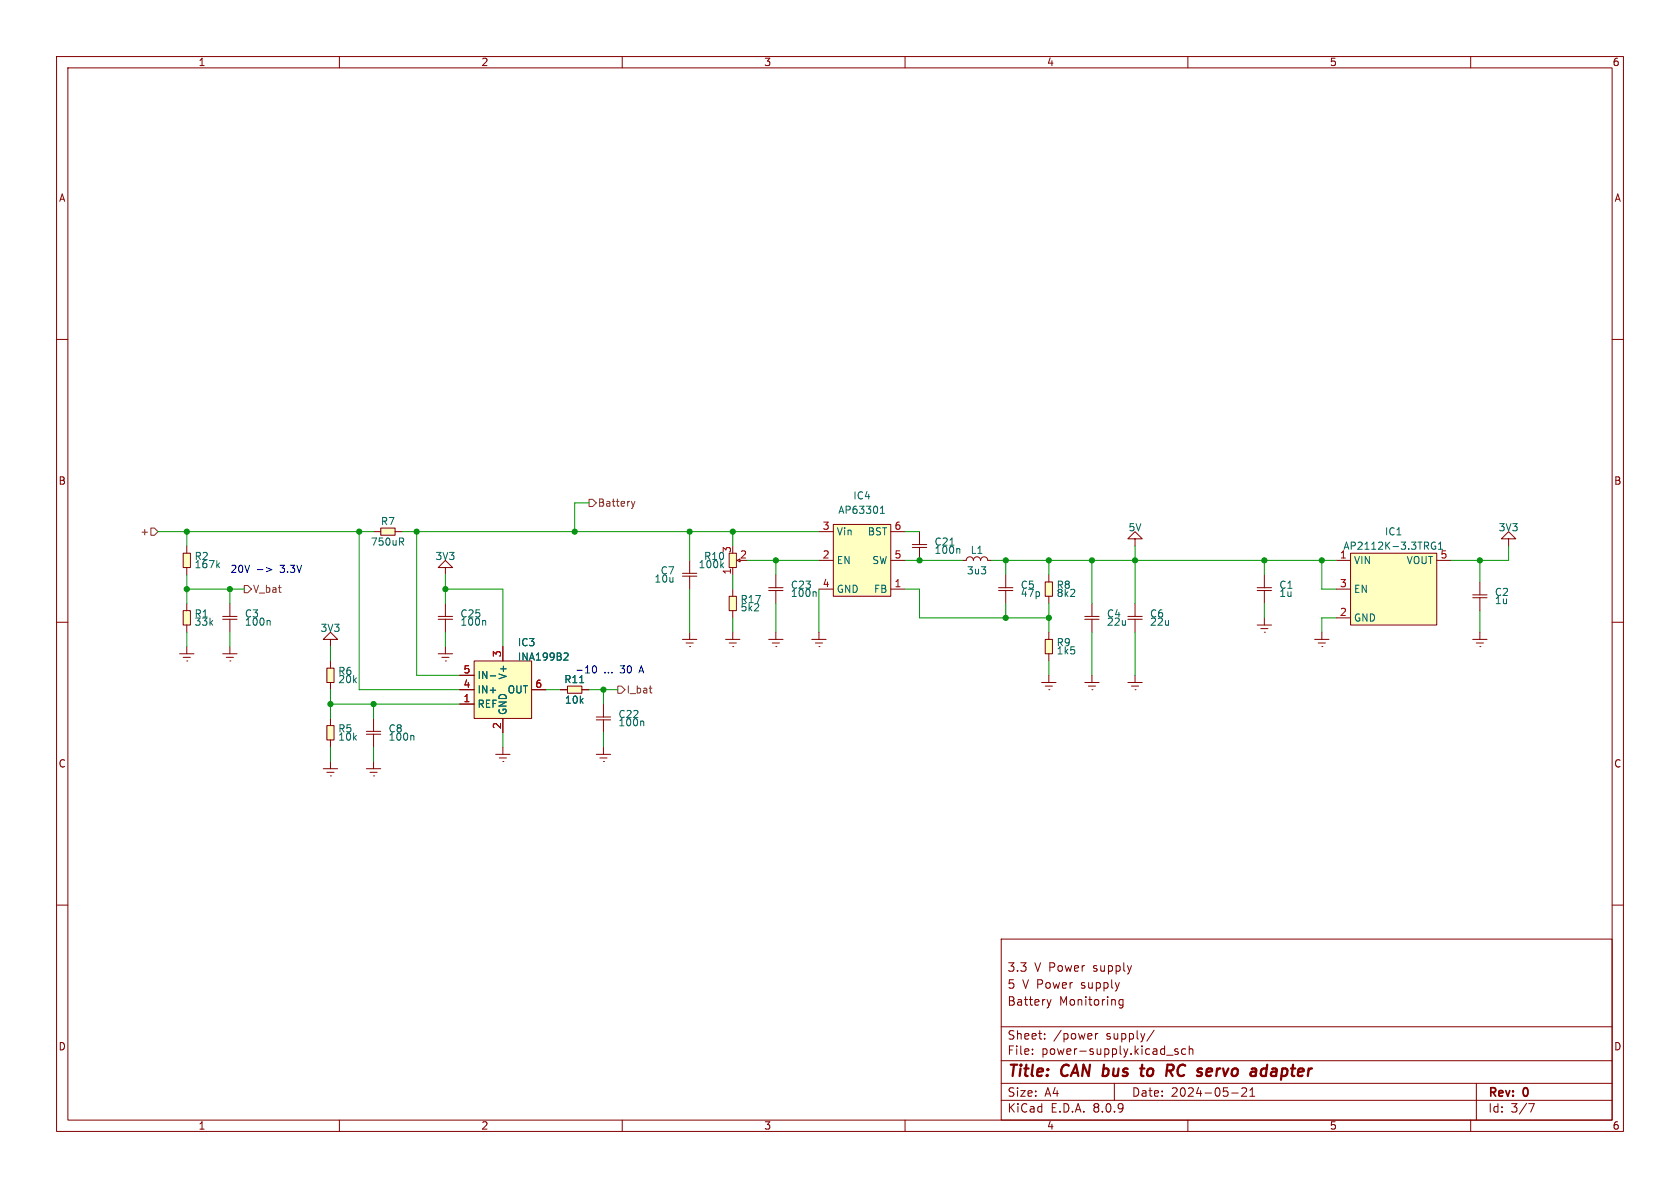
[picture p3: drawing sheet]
<svg xmlns="http://www.w3.org/2000/svg" width="297mm" height="210mm" viewBox="0 0 297 210" stroke-linecap="round" stroke-linejoin="round" font-family="sans-serif">
<g fill="none" stroke="#840000" stroke-width=".18">
<path d="M10 10h277v190h-277zM12 12h273v186h-273zM60 10v2M110 10v2M160 10v2M210 10v2M260 10v2M10 60h2M285 60h2M10 110h2M31.7 115.6h2.6M32.4 116.2h1.3"/>
<path d="M33 116.8h.1M33 114.3v1.3M77.5 109.5h2.5M77.5 109h2.5M77.5 115.6h2.5M78.1 116.2h1.3M78.7 116.8h.1M78.7 106.7v2.3M78.7 109.4v2.4M78.7 114.3v1.3M135.9 104.4h2.5M135.9 103.9h2.5"/>
<path d="M135.9 113h2.5M136.5 113.7h1.3M137.2 114.3h.1M137.2 101.6v2.3M137.2 104.4v2.3M137.2 111.8v1.2M143.5 113h2.5M144.1 113.7h1.3M144.8 114.3h.1M144.8 111.8v1.2M176.5 104.4h2.6M176.5 103.9h2.6"/>
<path d="M177.8 101.6v2.3M177.8 104.4v2.3M222.2 104.4h2.6M222.2 103.9h2.6M223.5 101.6v2.3M223.5 104.4v2.3M285 110h2M105.4 133.4h2.5M105.4 127.3h2.5M105.4 126.7h2.5M106 134h1.3M106.7 134.6h.1"/>
<path d="M106.7 124.5v2.3M106.7 127.2v2.3M106.7 132.1v1.3M10 160h2M177 166h108v32h-108zM185.1 176.7l.4 1M185.5 177.7l-.2 .4M185.8 176.7l-.3 1M198.5 176.7v1.2l-.3 .3-.3-.1M198.5 176.8l-.4-.1-.3 .3v.4l.2 .2h.5M285 160h2M60 198v2"/>
<path d="M110 198v2M160 198v2M177 194.5h108M177 191.5h108M177 187.5h108M177 181.5h108M182.5 186.3v.1M182.5 185.5v.1M184.7 183.6v.1M184.7 182.8v.1M193.7 182.7v1M194.1 182.7l-.3 .1-.1 .2"/>
<path d="M197 191.5v3M204 182.1l-1.3 2M206.2 186.5h1.2M208.2 185.5l-.3-.1-.2 .2v.2l.5 .2v.3h-.5M209.6 185.5l-.4-.1-.3 .3v.4l.1 .2h.6M210 198v2M210.2 185.5l.3-.1 .3 .1 .1 .9M210.2 184.9v1.5M217.7 193.2h1.2M219.5 192.4l.6-.1 .2 .1 .1 .3-.9 1.1h.9M221 193.8h.8M221 192.7l.4-.4v1.5"/>
<path d="M260 198v2M261 191.5v6.5M270.2 195.1h1l-.6 1.5"/>
</g>
<path d="M201.6 188.9h.7M201.8 190.1l.4 .1M201.9 188.2l-.2 1.7M206.4 188.2l.9 .1a.58 .58 0 0 1-.3 1M206.8 189.3l.5 .9M213.7 188.9l.5 .1M214.1 190.1l-.6 .1M214.3 189.4l-1 .1M223.4 188.9l.5 .1M223.8 190.1l-.6 .1M224 188.2l-.2 2" fill="none" stroke="#840000" stroke-width=".4"/>
<path d="M85.7 109.7l.2 .2v.6M144.1 104.6l.2 .2v.6M113.6 127.5l.2 .1v.7" fill="none" stroke="#006464" stroke-width=".18"/>
<path d="M32.4 108h1.3v2.5h-1.3z" fill="#ffffc2"/>
<path d="M32.4 108h1.3v2.5h-1.3zM33 106.7v1.3M33 110.5v1.3M260.3 113h2.6M260.3 105.7h2.6M260.3 105.2h2.6M261 113.7h1.3M261.6 114.3h.1M261.6 102.9v2.3M261.6 105.6v2.4M261.6 111.8v1.2" fill="none" stroke="#840000" stroke-width=".18"/>
<path d="M57.8 118.1h1.3v2.6h-1.3z" fill="#ffffc2"/>
<path d="M57.8 118.1h1.3v2.6h-1.3zM58.4 113h1.3l-1.3-1.2-1.3 1.2h1.3v1.3M58.4 116.8v1.3M58.4 120.7v1.2" fill="none" stroke="#840000" stroke-width=".18"/>
<path d="M67.3 93.3h2.5v1.3h-2.5z" fill="#ffffc2"/>
<g fill="none" stroke="#840000" stroke-width=".18">
<path d="M66 94h1.3M67.3 93.3h2.5v1.3h-2.5zM69.8 94h1.3M222.2 110.5h2.6M222.9 111.1h1.3M223.5 111.8h.1M223.5 109.2v1.3M232.4 113h2.5M233 113.7h1.3M233.7 114.3h.1M233.7 111.8v1.2M64.8 135.9h2.5"/>
<path d="M64.8 129.8h2.5M64.8 129.3h2.5M65.4 136.5h1.3M66 137.2h.1M66 127v2.3M66 129.8v2.3M66 134.6v1.3"/>
</g>
<path d="M70.9 95.8l.5 .6M71.1 95.1l.3 .2-.1 .3-.2 .2M73 130l.2 .2v.6" fill="none" stroke="#006464" stroke-width=".18"/>
<path d="M57.8 128.3h1.3v2.5h-1.3z" fill="#ffffc2"/>
<path d="M57.1 135.9h2.6M57.8 128.3h1.3v2.5h-1.3zM57.8 136.5h1.3M58.4 137.2h.1M58.4 127v1.3M58.4 130.8v1.3M58.4 134.6v1.3" fill="none" stroke="#840000" stroke-width=".18"/>
<path d="M32.4 97.8h1.3v2.5h-1.3z" fill="#ffffc2"/>
<g fill="none" stroke="#840000" stroke-width=".18">
<path d="M32.4 97.8h1.3v2.5h-1.3zM33 96.5v1.3M266.7 95.3h1.3l-1.3-1.3-1.3 1.3h1.3v1.2M33 100.3v1.3M39.4 115.6h2.5M39.4 109.5h2.5M39.4 109h2.5M40 116.2h1.3M40.6 116.8h.1M40.6 106.7v2.3M40.6 109.4v2.4M40.6 114.3v1.3"/>
<path d="M199.4 109.5h2.5M199.4 109h2.5M200.7 106.7v2.3M200.7 109.4v2.4M200.7 119.4v1.3M199.4 120.7h2.5M200 121.3h1.3M200.7 121.9h.1"/>
</g>
<path d="M38.5 99.9l.3 .5M38.8 99.5l-.5 .5M47.6 109.7l.2 .2v.6" fill="none" stroke="#006464" stroke-width=".18"/>
<path d="M238.8 97.8h15.2v12.7h-15.2z" fill="#ffffc2"/>
<g fill="none" stroke="#840000" stroke-width=".18">
<path d="M161.3 96.8h2.5M161.3 96.3h2.5M162.6 94v2.3M162.6 96.7v2.4M200.7 95.3h1.2l-1.2-1.3-1.3 1.3h1.3v1.2M236.2 99.1h2.6M238.8 97.8h15.2v12.7h-15.2zM254 99.1h2.5M128.3 113h2.5M128.9 113.7h1.3M129.5 114.3h.1M129.5 111.8v1.2"/>
<path d="M236.2 109.2h2.6M236.2 104.1h2.6"/>
</g>
<path d="M169.5 97l.2 .2v.6M253.8 95.9a.59 .59 0 0 0-.8 .6 .59 .59 0 0 0 .8 .5v-.4h-.2M254.3 96.2l.4-.4v1.3" fill="none" stroke="#006464" stroke-width=".18"/>
<path d="M100.3 121.3h2.6v1.3h-2.6z" fill="#ffffc2"/>
<path d="M121.9 99.1v2.3M170.2 99.1h.6a.64 .64 0 0 1 .6-.7 .64 .64 0 0 1 .7 .7 .64 .64 0 0 1 .6-.7 .64 .64 0 0 1 .7 .7 .64 .64 0 0 1 .6-.7 .64 .64 0 0 1 .6 .7h.7M120.6 101.9h2.6M120.6 101.3h2.6M121.9 101.8v2.3M99.1 121.9h1.2M100.3 121.3h2.6v1.3h-2.6zM102.9 121.9h1.2" fill="none" stroke="#840000" stroke-width=".18"/>
<path d="M102.5 120.7h.7" fill="none" stroke="#006464" stroke-width=".18"/>
<path d="M184.8 113h1.3v2.6h-1.3z" fill="#ffffc2"/>
<path d="M120.6 113h2.6M121.3 113.7h1.3M121.9 114.3h.1M121.9 111.8v1.2M184.8 113h1.3v2.6h-1.3zM185.4 111.8v1.2M185.4 115.6v1.2M185.4 119.4v1.3M184.1 120.7h2.6M184.8 121.3h1.3M185.4 121.9h.1" fill="none" stroke="#840000" stroke-width=".18"/>
<path d="M128.9 97.8h1.3v2.5h-1.3z" fill="#ffffc2"/>
<path d="M128.9 97.8h1.3v2.5h-1.3zM129.5 100.3v1.3M87.6 133.4h2.6M88.3 134h1.2M88.9 134.6h.1M88.9 132.1v1.3" fill="none" stroke="#840000" stroke-width=".18"/>
<path d="M127.6 99.9l.3 .5M127.9 99.5l-.5 .5" fill="none" stroke="#006464" stroke-width=".18"/>
<path d="M147.3 92.7h10.2v12.7h-10.2z" fill="#ffffc2"/>
<path d="M144.8 99.1h2.5M144.8 94h2.5M147.3 92.7h10.2v12.7h-10.2zM157.5 99.1h2.5M157.5 94h2.5M144.8 104.1h2.5M157.5 104.1h2.5" fill="none" stroke="#840000" stroke-width=".18"/>
<path d="M155.6 90.7h.8M155.6 89.8l.4-.3v1.2" fill="none" stroke="#006464" stroke-width=".18"/>
<path d="M184.8 102.9h1.3v2.5h-1.3z" fill="#ffffc2"/>
<path d="M78.7 100.3h1.3l-1.3-1.2-1.2 1.2h1.2v1.3M184.8 102.9h1.3v2.5h-1.3zM185.4 101.6v1.3M185.4 105.4v1.3M193 119.4v1.3M191.8 120.7h2.5M192.4 121.3h1.3M193 121.9h.1" fill="none" stroke="#840000" stroke-width=".18"/>
<path d="M128.9 105.4h1.3v2.6h-1.3z" fill="#ffffc2"/>
<path d="M128.9 105.4h1.3v2.6h-1.3zM129.5 104.1v1.3M129.5 108v1.2M191.8 109.5h2.5M191.8 109h2.5M193 106.7v2.3M193 109.4v2.4" fill="none" stroke="#840000" stroke-width=".18"/>
<path d="M83.8 116.8h10.2v10.2h-10.2z" fill="#ffffc2"/>
<path d="M81.3 119.4h2.5M83.8 116.8h10.2v10.2h-10.2zM88.9 114.3v2.5M81.3 124.5h2.5M81.3 121.9h2.5M88.9 127v2.5M94 121.9h2.5M99.1 121.9h1.2M102.9 121.9h1.2" fill="none" stroke="#840000" stroke-width=".18"/>
<path d="M86.7 119.5h.9M99.9 115.4l.4 .1 .1 .3-.7 .9h.7M102.5 120.7h.7" fill="none" stroke="#006464" stroke-width=".18"/>
<path d="M26.7 93.3h.6l.6 .7-.6 .6h-.6zM104.1 88.3h.7l.6 .6-.6 .6h-.7zM111.6 88.6l.3 .9M111.9 89.5l-.2 .3M112.2 88.6l-.3 .9M43.2 103.5h.6l.6 .6-.6 .7h-.6zM109.2 121.3h.7l.6 .6-.6 .7h-.7zM114.8 121.7h.5M115.1 122.5h.2" fill="none" stroke="#725600" stroke-width=".18"/>
<path d="M45.5 100.7h1M47.1 100.3l1 .4-1 .4M104.8 117.8l.2-.1a.68 .68 0 0 1 .5 .6 .68 .68 0 0 1-.5 .7l-.2-.2-.1-.3z" fill="none" stroke="#0000c2" stroke-width=".18"/>
<g fill="none" stroke="#009600" stroke-width=".18">
<path d="M27.9 94h38.1M33 94v2.5M63.5 94v27.9h17.8M71.1 94h73.7M73.7 94v25.4h7.6M104.1 88.9h-2.5v5.1M121.9 94v5.1M129.5 94v2.5M132.1 99.1h12.7M137.2 99.1v2.5M160 99.1h10.2M160 94h2.6"/>
<path d="M175.3 99.1h60.9M177.8 99.1v2.5M185.4 99.1v2.5M193 99.1v7.6M200.7 96.5v10.2M223.5 99.1v2.5M233.7 99.1v5h2.5M261.6 99.1v3.8M266.7 96.5v2.6h-10.2M33 101.6v5.1M33 111.8v2.5M33 104.1h10.2"/>
<path d="M40.6 104.1v2.6M40.6 111.8v2.5M58.4 114.3v2.5M78.7 101.6v5.1M78.7 111.8v2.5M78.7 104.1h10.2v10.2M121.9 104.1v7.7M129.5 101.6v2.5M129.5 109.2v2.6M137.2 106.7v5.1M144.8 104.1v7.7M160 104.1h2.6v5.1h22.8"/>
<path d="M177.8 106.7v2.5M185.4 106.7v5.1M185.4 116.8v2.6M193 111.8v7.6M200.7 111.8v7.6M223.5 106.7v2.5M236.2 109.2h-2.5v2.6M261.6 108v3.8M58.4 124.5h22.9M58.4 121.9v5.1M58.4 132.1v2.5M66 124.5v2.5"/>
<path d="M66 132.1v2.5M88.9 129.5v2.6M96.5 121.9h2.6M104.1 121.9h5.1M106.7 121.9v2.6M106.7 129.5v2.6"/>
</g>
<g fill="#009600" stroke="#009600" stroke-width=".18">
<circle cx="185.4" cy="109.2" r=".46"/>
<circle cx="129.5" cy="94" r=".46"/>
<circle cx="193" cy="99.1" r=".46"/>
<circle cx="162.6" cy="99.1" r=".46"/>
<circle cx="177.8" cy="109.2" r=".46"/>
<circle cx="177.8" cy="99.1" r=".46"/>
<circle cx="185.4" cy="99.1" r=".46"/>
<circle cx="137.2" cy="99.1" r=".46"/>
<circle cx="63.5" cy="94" r=".46"/>
<circle cx="58.4" cy="124.5" r=".46"/>
<circle cx="33" cy="104.1" r=".46"/>
<circle cx="33" cy="94" r=".46"/>
<circle cx="40.6" cy="104.1" r=".46"/>
<circle cx="233.7" cy="99.1" r=".46"/>
<circle cx="200.7" cy="99.1" r=".46"/>
<circle cx="223.5" cy="99.1" r=".46"/>
<circle cx="261.6" cy="99.1" r=".46"/>
<circle cx="106.7" cy="121.9" r=".46"/>
<circle cx="78.7" cy="104.1" r=".46"/>
<circle cx="101.6" cy="94" r=".46"/>
<circle cx="66" cy="124.5" r=".46"/>
<circle cx="121.9" cy="94" r=".46"/>
<circle cx="73.7" cy="94" r=".46"/>
</g>
<g font-size="2.8" fill="#840000">
<text x="178" y="190.9">Title:</text>
<text x="187.7" y="190.9">CAN bus</text>
<text x="203.4" y="190.9">to</text>
<text x="208.6" y="190.9">RC</text>
<text x="215" y="190.9">servo</text>
<text x="225.2" y="190.9">adapter</text>
</g>
<g font-size="2.1" fill="#840000">
<text x="178" y="172">3.3</text>
<text x="182.9" y="172">V Power</text>
<text x="193.4" y="172">supply</text>
<text x="178" y="178">Battery</text>
<text x="178" y="175">5</text>
<text x="180.7" y="175">V Power</text>
<text x="187.2" y="178">Monitoring</text>
<text x="191.3" y="175">supply</text>
<text x="178" y="184">Sheet:</text>
<text x="186.2" y="184">/power</text>
<text x="195.6" y="184">supply/</text>
<text x="178" y="186.7">File:</text>
<text x="184.1" y="186.7">power-supply.kicad_sch</text>
<text x="178" y="196.9">KiCad</text>
<text x="178" y="194.1">Size:</text>
<text x="184.7" y="194.1">A4</text>
<text x="185.7" y="196.9">E.D.A.</text>
<text x="193.3" y="196.9">8.0.9</text>
<text x="200" y="194.1">Date:</text>
<text x="207" y="194.1">2024-05-21</text>
<text x="263" y="194.3">Rev:</text>
<text x="263" y="196.9">Id:</text>
<text x="267.1" y="196.9">3/7</text>
<text x="269.4" y="194.3">0</text>
</g>
<g font-size="1.8" fill="#840000">
<text x="35" y="11.9">1</text>
<text x="85" y="11.9">2</text>
<text x="135" y="11.9">3</text>
<text x="185" y="11.9">4</text>
<text x="235" y="11.9">5</text>
<text x="285" y="11.9">6</text>
<text x="10.3" y="35.9">A</text>
<text x="285.3" y="35.9">A</text>
<text x="10.3" y="85.9">B</text>
<text x="285.3" y="85.9">B</text>
<text x="10.3" y="135.9">C</text>
<text x="285.3" y="135.9">C</text>
<text x="10.3" y="185.9">D</text>
<text x="285.3" y="185.9">D</text>
<text x="35" y="199.9">1</text>
<text x="85" y="199.9">2</text>
<text x="135" y="199.9">3</text>
<text x="185" y="199.9">4</text>
<text x="235" y="199.9">5</text>
<text x="285" y="199.9">6</text>
</g>
<g font-size="1.8" fill="#725600">
<text x="105.6" y="89.8">Battery</text>
<text x="24.7" y="94.8">+</text>
<text x="44.6" y="105">V_bat</text>
<text x="110.7" y="122.8">I_bat</text>
</g>
<g font-size="1.8" fill="#006464">
<text x="150.8" y="88.5">IC4</text>
<text x="67.2" y="93">R7</text>
<text x="147.8" y="94.8">Vin</text>
<text x="148.1" y="91">AP63301</text>
<text x="153.3" y="94.8">BST</text>
<text x="199.4" y="94.1">5V</text>
<text x="244.7" y="94.8">IC1</text>
<text x="264.8" y="94.1">3V3</text>
<text x="34.3" y="99.2">R2</text>
<text x="34.3" y="100.6">167k</text>
<text x="65.5" y="96.7">750uR</text>
<text x="76.9" y="99.2">3V3</text>
<text x="116.7" y="101.7">C7</text>
<text x="123.4" y="100.6">100k</text>
<text x="124.4" y="99.2">R10</text>
<text x="129.3" y="97.9" transform="rotate(-90 129.3 97.9)">3</text>
<text x="147.8" y="99.9">EN</text>
<text x="154.1" y="99.9">SW</text>
<text x="165.1" y="98.1">100n</text>
<text x="165.1" y="96.7">C21</text>
<text x="170.8" y="101.7">3u3</text>
<text x="171.5" y="98.1">L1</text>
<text x="237.4" y="97.4">AP2112K-3.3TRG1</text>
<text x="239.3" y="99.9">VIN</text>
<text x="248.6" y="99.9">VOUT</text>
<text x="254.6" y="98.8">5</text>
<text x="115.6" y="103.2">10u</text>
<text x="130.8" y="106.8">R17</text>
<text x="139.7" y="105.7">100n</text>
<text x="139.7" y="104.3">C23</text>
<text x="147.8" y="105">GND</text>
<text x="154.4" y="105">FB</text>
<text x="180.3" y="104.3">C5</text>
<text x="180.3" y="105.7">47p</text>
<text x="186.7" y="104.3">R8</text>
<text x="186.7" y="105.7">8k2</text>
<text x="226.1" y="104.3">C1</text>
<text x="226.1" y="105.7">1u</text>
<text x="239.3" y="105">EN</text>
<text x="264.2" y="105.5">C2</text>
<text x="264.2" y="107">1u</text>
<text x="34.3" y="109.4">R1</text>
<text x="34.3" y="110.8">33k</text>
<text x="43.2" y="109.4">C3</text>
<text x="43.2" y="110.8">100n</text>
<text x="56.6" y="111.9">3V3</text>
<text x="81.3" y="110.8">100n</text>
<text x="81.3" y="109.4">C25</text>
<text x="130.8" y="108.3">5k2</text>
<text x="195.6" y="109.4">C4</text>
<text x="195.6" y="110.8">22u</text>
<text x="203.2" y="109.4">C6</text>
<text x="203.2" y="110.8">22u</text>
<text x="239.3" y="110.1">GND</text>
<text x="59.7" y="119.5">R6</text>
<text x="91.4" y="114.4">IC3</text>
<text x="91.4" y="117">INA199B2</text>
<text x="101.6" y="119.1">-10</text>
<text x="186.7" y="114.4">R9</text>
<text x="186.7" y="115.9">1k5</text>
<text x="59.7" y="121">20k</text>
<text x="84.3" y="125.3">REF</text>
<text x="84.3" y="122.8">IN+</text>
<text x="84.3" y="120.2">IN-</text>
<text x="89.6" y="122.8">OUT</text>
<text x="89.8" y="120.2" transform="rotate(-90 89.8 120.2)">V+</text>
<text x="99.7" y="121">R11</text>
<text x="99.8" y="124.6">10k</text>
<text x="59.7" y="129.7">R5</text>
<text x="59.7" y="131.1">10k</text>
<text x="68.6" y="129.7">C8</text>
<text x="68.6" y="131.1">100n</text>
<text x="89.8" y="126.5" transform="rotate(-90 89.8 126.5)">GND</text>
<text x="109.2" y="128.6">100n</text>
<text x="109.2" y="127.1">C22</text>
</g>
<g font-size="1.8" fill="#a90000">
<text x="145.3" y="93.7">3</text>
<text x="158" y="93.7">6</text>
<text x="129.3" y="101.7" transform="rotate(-90 129.3 101.7)">1</text>
<text x="130.7" y="98.8">2</text>
<text x="145.3" y="98.8">2</text>
<text x="158" y="98.8">5</text>
<text x="236.8" y="98.8">1</text>
<text x="145.3" y="103.9">4</text>
<text x="158" y="103.9">1</text>
<text x="236.8" y="103.9">3</text>
<text x="236.8" y="109">2</text>
<text x="81.8" y="119.1">5</text>
<text x="88.6" y="116.3" transform="rotate(-90 88.6 116.3)">3</text>
<text x="81.8" y="124.2">1</text>
<text x="81.8" y="121.7">4</text>
<text x="94.5" y="121.7">6</text>
<text x="88.6" y="129" transform="rotate(-90 88.6 129)">2</text>
</g>
<g font-size="1.8" fill="#0000c2">
<text x="40.6" y="101.4">20V</text>
<text x="49.6" y="101.4">3.3V</text>
<text x="106.8" y="119.1">...</text>
<text x="109.7" y="119.1">30</text>
<text x="113.3" y="119.1">A</text>
</g>
</svg>
